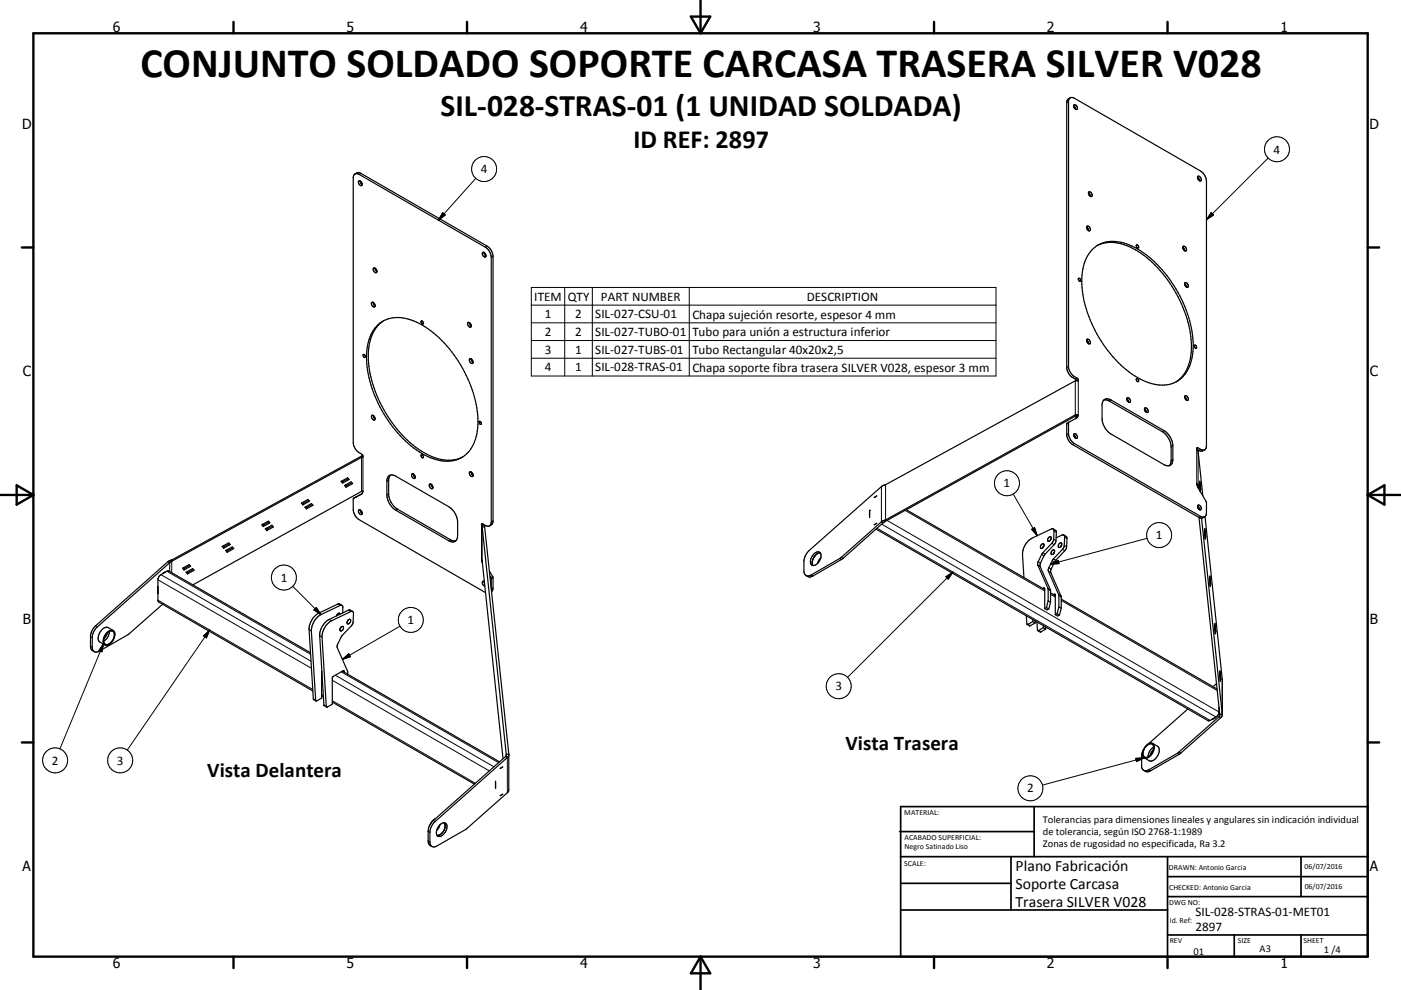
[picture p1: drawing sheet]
<svg xmlns="http://www.w3.org/2000/svg" width="420mm" height="297mm" viewBox="0 0 420 297" stroke-linecap="round" stroke-linejoin="round" font-family="sans-serif">
<g fill="none" stroke="#000" stroke-width=".36">
<path d="M320.9 29.3l-.7 .5-.4 .7 .2 80.7a4.7 4.7 0 0 0 2.6 2.7l.1 .3M321.9 31.8a.45 .45 0 0 1 .4-.4 .45 .45 0 0 1 .5 .4 .53 .53 0 0 1 .3 .6 .53 .53 0 0 1-.6 .4M321.9 31.8l.2 .6 .4 .4M321.9 31.8l.5 .5 .1 .5M106.4 52.2l.9-.4 .9 .2 37.8 21.8a3.9 3.9 0 0 1 1.8 3.1v79.4l-.2 .9-.9 .6M107.6 54.3a.8 .8 0 0 1 .9 .5 .8 .8 0 0 1-.3 .9 1.01 1.01 0 0 1-.6-1.4zM108 54.3l.1 .5 .5 .5M326.3 57.9l.5 .5 .1 .5M326.4 57.6a.77 .77 0 0 1 .9 .4 .77 .77 0 0 1-.2 1 1.09 1.09 0 0 1-.7-1.4zM359 53.2a.46 .46 0 0 1 .5-.4 .46 .46 0 0 1 .4 .4 .54 .54 0 0 1 .3 .7 .54 .54 0 0 1-.6 .3M359 53.2l.2 .6 .4 .4M359 53.2l.4 .3 .2 .7"/>
<path d="M144.7 75.8a.81 .81 0 0 1 .9 .4 .81 .81 0 0 1-.1 .9 1.01 1.01 0 0 1-.8-1.3zM145.1 75.7l.1 .6 .5 .5M325.8 68.2a.46 .46 0 0 1 .4-.4 .46 .46 0 0 1 .5 .4 .54 .54 0 0 1 .2 .6 .54 .54 0 0 1-.5 .4M325.8 68.2l.6 1M325.8 68.2l.4 .3 .2 .7M327.3 75a9.6 9.6 0 0 1 11.2-1.5 32.8 32.8 0 0 1 15.7 16.3 28.4 28.4 0 0 1 3 18.4 9 9 0 0 1-12 6.9 29.5 29.5 0 0 1-15.7-13.8 30.9 30.9 0 0 1-4.8-20.6 11.6 11.6 0 0 1 2.6-5.7zM329 73.7a12.6 12.6 0 0 1 12.3 1.8 36.8 36.8 0 0 1 15.9 29.4 11.5 11.5 0 0 1-4.6 9.7M340.7 73.5a.46 .46 0 0 1 .6 .2 .46 .46 0 0 1-.2 .6l-.4-.3zM354.6 74.2l.4 .4 .2 .7M354.7 74a.76 .76 0 0 1 .9 .4 .76 .76 0 0 1-.2 .9 1.05 1.05 0 0 1-.7-1.3zM111.4 90.8a.83 .83 0 0 1 .9 .3 .83 .83 0 0 1-.1 1 1.02 1.02 0 0 1-.8-1.3zM111.9 90.7l.1 .5 .5 .5"/>
<path d="M112 80.5a.76 .76 0 0 1 .9 .4 .76 .76 0 0 1-.3 .9 1.03 1.03 0 0 1-.6-1.3zM112.4 80.4l.6 1.1M113.4 97.4a10.2 10.2 0 0 1 11.5-.7 35.6 35.6 0 0 1 17 21.4 21.3 21.3 0 0 1-.3 15.9 9 9 0 0 1-11.6 3.6 30.9 30.9 0 0 1-15.5-14.5 29.6 29.6 0 0 1-4.1-20.5 10.7 10.7 0 0 1 3-5.2zM115 96.2a11.4 11.4 0 0 0-4.6 9.7 37.1 37.1 0 0 0 13.4 27.6 15.8 15.8 0 0 0 12.9 4.4l2-.8M126.3 96.3a.47 .47 0 0 1 .6 .3 .47 .47 0 0 1-.3 .6l-.3-.3zM140.2 96.8a.83 .83 0 0 1 .9 .4 .83 .83 0 0 1 0 .9 1.01 1.01 0 0 1-.9-1.3zM140.7 96.8l.2 .6 .4 .4M323.3 83.5a.46 .46 0 0 1 .7 .3 .46 .46 0 0 1-.3 .6l-.4-.4zM355.2 85.2a.45 .45 0 0 1 .4-.5 .45 .45 0 0 1 .4 .4 .54 .54 0 0 1 .3 .7 .54 .54 0 0 1-.5 .4M355.2 85.2l.1 .6 .5 .4M355.2 85.1l.6 1.1M108.9 106.4a.47 .47 0 0 1 .6 .2 .47 .47 0 0 1-.2 .6l-.4-.3z"/>
<path d="M140.9 107.6a.8 .8 0 0 1 .8 .5 .8 .8 0 0 1-.2 1 1 1 0 0 1-.6-1.5zM141.2 107.7l.3 .7 .3 .3M325.8 102.1l.4 .3 .2 .7M325.9 101.8a.76 .76 0 0 1 .9 .4 .76 .76 0 0 1-.3 1 1.03 1.03 0 0 1-.6-1.4zM330.9 120h.8l.8 .3 15.9 9.2a6 6 0 0 1 2.7 4.6v4.4l-.5 1.2M337.8 119.6l.6 1.1M337.9 119.4a.77 .77 0 0 1 .9 .4 .77 .77 0 0 1-.2 .9 1.09 1.09 0 0 1-.7-1.3zM340.7 113.6a.46 .46 0 0 1 .6 .3 .46 .46 0 0 1-.2 .6l-.4-.4zM355.2 119.1l.6 1M355.2 118.8a.77 .77 0 0 1 .9 .4 .77 .77 0 0 1-.2 .9 1.09 1.09 0 0 1-.7-1.3zM358.1 103.6a.46 .46 0 0 1 .6 .3 .46 .46 0 0 1-.3 .6l-.3-.4zM108.4 137.2l-56.9 31.2"/>
<path d="M108.5 136.8l-.1 .4M108.5 136.8l-56.9 31.2M108.8 136.7v.5h-.4M108.8 136.7l-.2-.3a4.3 4.3 0 0 1-2.6-3l-.1-80.1a1.08 1.08 0 0 1 .5-1.1 1.08 1.08 0 0 1 1.3 .1l37.8 21.9a3.8 3.8 0 0 1 1.8 3v79.4a1.08 1.08 0 0 1-.5 1.2 1.08 1.08 0 0 1-1.3-.2l-.9-.5-.2 .2v.4M108.8 136.7l-.3 .1M111.5 124.6a.9 .9 0 0 1 .7 1.4 .95 .95 0 0 1-.7-1.4zM111.9 124.6l.1 .6 .5 .5M126.3 136.5a.46 .46 0 0 1 .6 .2 .46 .46 0 0 1-.3 .6l-.3-.3zM143.7 126.4a.48 .48 0 0 1 .6 .3 .48 .48 0 0 1-.3 .6l-.3-.3zM320.5 126.7l-.7 .4v3.5a4.1 4.1 0 0 0 1.8 2.8l37.8 21.8 .9 .3 .9-.5M320.5 126.7l-.1 3.6a4.1 4.1 0 0 0 1.7 2.8l37.8 21.8 .8 .3 .6-.2M321.9 130.5a.44 .44 0 0 1 .4-.4 .44 .44 0 0 1 .5 .4 .54 .54 0 0 1 .3 .6 .54 .54 0 0 1-.6 .4"/>
<path d="M321.9 130.5l.6 1M321.9 130.5l.5 .5 .1 .5M322.3 124.9l-56.9 31.5M322.4 124.5h.9M322.4 124.5l-.1 .4M322.4 124.5l-56.9 31.5M322.7 124.8l-.3 .8M322.7 124.8l-.4 .1M323.3 124.5l-.4 .8-2.4 1.4M323.3 124.5l-.6 .3M330.9 120.1a1.68 1.68 0 0 1 2.2-.1l15.9 9.2a6 6 0 0 1 2.6 4.2v4.8a1.59 1.59 0 0 1-.9 1.5 1.59 1.59 0 0 1-1.7-.3l-15.9-9.2a5.9 5.9 0 0 1-2.7-4.6v-4.4zM343.1 122.7l.6 1"/>
<path d="M343.3 122.4a.88 .88 0 0 1 .8 .4 .88 .88 0 0 1-.1 1 .94 .94 0 0 1-.7-1.4zM358.8 134.8a1.73 1.73 0 0 0 2.4 .1M78.5 157.4l2-1.1 .4 .6-2 1.1zM78.8 157.3l.2 .2M79 157.5l-.1 .5M79.5 158.7l2-1.1 .5 .5-2 1.1zM79.8 158.5l.3 .3M80.1 158.8l-.1 .4M80.7 156.6l-1.7 .9M81.7 157.8l-1.6 1M90.4 150.9l1.9-1.1 .5 .6-2 1.1zM90.7 150.8l.2 .2"/>
<path d="M90.9 151l-.1 .5M91.4 152.2l2-1.1 .4 .5-1.9 1.1zM91.7 152l.3 .3M92 152.3l-.1 .4M92.6 150.1l-1.7 .9M93.6 151.3l-1.6 1M102.2 144.4l2-1.1 .5 .6-2 1zM102.5 144.3l.3 .2M102.8 144.5l-.1 .4M103.3 145.6l2-1 .4 .5-2 1.1zM103.6 145.5l.2 .2M103.8 145.7l-.1 .5"/>
<path d="M104.5 143.6l-1.7 .9M105.5 144.8l-1.7 .9M105.9 149.6v3.3a3.9 3.9 0 0 0 1.8 3l37.9 21.9M106 149.5l-.1 .1M107.6 153a.76 .76 0 0 1 .8 .4 .76 .76 0 0 1-.2 1 1.02 1.02 0 0 1-.6-1.4zM108 153l.6 1M108.4 148.2l-2.4 1.3M108.5 148.2l-2.5 1.3M108.5 148.2l.2-.8-50.9 28.1M116.4 142.9a1.73 1.73 0 0 1 2.2 0l16 9.1a5.9 5.9 0 0 1 2.6 4.6v4.1a1.58 1.58 0 0 1-.6 1.6 1.58 1.58 0 0 1-1.7 .1l-16.3-9.3a5.9 5.9 0 0 1-2.6-4.6v-4.5zM117.1 142.6l-.6 1.1v4.8a6.1 6.1 0 0 0 2.7 4.3l15.9 9.1 .8 .4 .8-.1M123.5 142.2a.76 .76 0 0 1 .8 .4 .76 .76 0 0 1-.2 1 1.08 1.08 0 0 1-.6-1.4z"/>
<path d="M123.9 142.2l.1 .5 .5 .5M128.8 145.3a.76 .76 0 0 1 .9 .4 .76 .76 0 0 1-.3 .9 1.11 1.11 0 0 1-.6-1.3zM129.2 145.2l.6 1.1M140.9 141.6a.87 .87 0 0 1 .8 .4 .87 .87 0 0 1-.1 1 .94 .94 0 0 1-.7-1.4zM141.2 141.6l.3 .7 .3 .3M144.4 157.7l.2 .4M144.6 158.1l7.2 68.2M144.9 157.3v.1M144.9 157.4l-.5 .3M144.9 157.4l.4 .6M145.3 158l-.7 .1M145.3 158l7.2 68.2"/>
<path d="M260.7 153.1v2.1M262.1 149.2l.7-.4zM262.1 157.4h.1M262.1 149.2h.1M262.6 158.7l99.6 57.5 .6-.1 2.3-1.4 .3-.9 .1-1.7M262.8 157h.1M262.8 157l-.7 .4M264.3 156.5l-12.3 10.9-8.8 5.1-.9 .3-.6-.1M264.3 156.5l.5 .4M264.8 156.9l-12.3 10.8-8.8 5.1-1.1 .3-.9-.4M265.4 156.4l-.6 .5M265.5 156l-.1 .4"/>
<path d="M265.5 156l-1.2 .5M271.7 152.9l41.5 24M315.8 158.7l.9 .8-.2 3.1-.4 .8-3 3.2-1.3 3 3.2 7.5v3.6M359 151.9a.46 .46 0 0 1 .5-.4 .46 .46 0 0 1 .4 .4 .55 .55 0 0 1 .3 .6 .55 .55 0 0 1-.6 .4M359 151.9l.2 .6 .4 .4M359 151.9l.4 .4 .2 .6M359.1 152l.1 .5M359.2 145.7l-.4-.6 .5 1.5M359.2 145.7l-.3 .1M359.2 145.7l.1 .8M359.3 146.6l2.4 4.1v3.5l-.4 .8M359.5 155.3l6.2 59"/>
<path d="M359.7 144.4l.2 2.5zM359.8 147.3h.1M359.9 147.3l-.3-2.4 .2 2.5M359.9 147.3l-.1 .1M359.9 146.7h.1M360.2 155.5l6.2 58.8M360.6 148.8l-1.4-13.3-.4-.6v-.5l.2-.1 .9 .5a1.07 1.07 0 0 0 1.3 .1 1.07 1.07 0 0 0 .5-1.1v-79.4a3.9 3.9 0 0 0-1.8-3.1l-37.8-21.8a1.06 1.06 0 0 0-1.1-.2 1.06 1.06 0 0 0-.6 .9v80a4.2 4.2 0 0 0 2.5 3.2l.4 .9h-.9l-58 31.6-22.1 19.5-.8 1.3-.5 1.4v3.5l.7 1.1M361.1 159.1l.2 2.6zM361.2 158.6l.3 2.6zM361.3 155l5.2 48.9v10.6l-.5 .8M47.3 176v2M48.7 172.1h.1"/>
<path d="M49.4 171.7l-.7 .4M50.3 168.5l-21.6 19.2a4.8 4.8 0 0 0-1.6 3v3.4l.3 .8 .9 .6M50.3 168.5l.6 .3M50.9 168.8l-21.7 19.2a4.8 4.8 0 0 0-1.5 3v3.4l.6 1.1M51.5 168.4l-.6 .4M51.6 168l-.1 .4M51.6 168l-1.3 .5M54.7 170.5l2-1.1 .5 .5-2 1.1zM55 170.3l.3 .2M55.3 170.5l-.1 .5M55.8 171.7l2-1.1 .4 .5-2 1.1zM56.1 171.5l.2 .3"/>
<path d="M56.3 171.8l-.1 .4M56.9 169.6l-1.6 .9M58 170.8l-1.7 1M66.6 163.9l2-1 .4 .5-1.9 1.1zM66.9 163.8l.3 .2M67.2 164l-.1 .5M67.6 165.2l2-1.1 .5 .5-2 1.1zM68 165l.2 .3M68.2 165.3l-.1 .4M68.8 163.1l-1.6 .9M69.9 164.3l-1.7 1M144.6 168.9l-.2-1 .2 .4 6.2 59.3"/>
<path d="M145.1 174.4a.73 .73 0 0 0-.5 .8 .73 .73 0 0 0 .8 .6M145.1 174.4l.1 .1M145.1 174.4l.2 .6M146.7 171.3l1.1 2v3.4l-.4 .8M146.9 172.8l.4 .8v3M243.5 168.7v.3M243.5 169l.2 .7zM243.7 167.8l-.2 .9M244.1 166.1a1.14 1.14 0 0 1 1.5-.5 1.14 1.14 0 0 1 .5 1.6 2.66 2.66 0 0 1-2.6 2.4 2.58 2.58 0 0 1 .6-3.5zM245.9 165.9a2.65 2.65 0 0 0-2.2 1.9M246.1 167.4l-1 1.6M307 173.3l-.4-6.9a5.8 5.8 0 0 1 2.8-5l6-2.8 .5 .3-.2 3.5-3.2 3.6-1.4 3.2 3.2 7.5v3.5"/>
<path d="M312.2 163.4a.47 .47 0 0 1 .7-.2 .47 .47 0 0 1 0 .8 .49 .49 0 0 1-.4 .5 .49 .49 0 0 1-.6-.4zM312.7 176.6l.4-.2 .1 .3v5.9M313 163.8l-.3 .5M314.4 161.3a.47 .47 0 0 1 .7-.2 .47 .47 0 0 1-.1 .8 .53 .53 0 0 1-.7 .5 .53 .53 0 0 1 0-.9zM315 177.9l1.4 .8M315.1 161.6l-.3 .6M315.5 165.1a.45 .45 0 0 1 .7 .1 .45 .45 0 0 1-.1 .6 .49 .49 0 0 1-.4 .5 .49 .49 0 0 1-.6-.3zM315.9 178.4l.3-.1 .2 .2v5.9M316.2 165.6l-.4 .5M318.2 179.7l46.7 27M318.3 163.5a.47 .47 0 0 0-.3-.7 .47 .47 0 0 0-.6 .5 .48 .48 0 0 0-.2 .7 .48 .48 0 0 0 .8 0M318.3 163.5l-.3 .5"/>
<path d="M318.9 160.5l.3 .6-.2 2.9-.3 .7-3.1 3.3-1.3 3 3.1 7.5 .1 3.6M318.9 160.5h-.5l-1.8 .9M318.9 160.5l.9 .7-.1 3.2-.3 .7-3.1 3.3-1.3 3 3.1 7.5 .1 3.6M361.3 161.5h.1M361.5 160.9l-.1 .1M362.6 173.4l.2 2.6zM362.8 172.8l.2 2.6zM362.8 175.7h.1M362.9 175.2h.1M32 189.8a1.32 1.32 0 0 1 1.9-.7 1.32 1.32 0 0 1 .4 2 2.78 2.78 0 0 1-2.8 2.4 2.58 2.58 0 0 1 .5-3.7zM32.2 189.9l-1 1.7M32.2 189.9a1.19 1.19 0 0 1 1.7-.5 1.19 1.19 0 0 1 .3 1.7 2.56 2.56 0 0 1-2.6 2.2 2.37 2.37 0 0 1 .6-3.4z"/>
<path d="M32.8 189.4a3.4 3.4 0 0 1-1.7 2.9M33.9 189.2l-1.5-.9a2.85 2.85 0 0 0-3 2.9v.7l.4 .6 1.6 1M48.7 181.3l-10.1 9-9.1 5.2h-1.2M93.1 195.8l-42.5-24.5h-.4l-2 1.1-.6 .7-.3 .8 .2 6.7 46.3 26.7M101 184.6l-.1 .1M101.2 184.2l-.2 .4M102 184.3a.47 .47 0 0 0-.6-.3 .47 .47 0 0 0-.4 .4l-.1 .2M102.2 188.2a.48 .48 0 0 1 .7-.2 .48 .48 0 0 1 0 .8 .51 .51 0 0 1-.5 .5 .51 .51 0 0 1-.5-.4zM102.2 188.1l-.3 .6M102.5 181.6h-.5l-5.7 2.8a5.7 5.7 0 0 0-2.9 4.9l1.4 21 1.6-.9 .1-8M102.5 181.6l.3 .7-.1 1.6M102.5 181.6l-.8-.4h-.4l-5.8 2.8a5.8 5.8 0 0 0-2.8 4.9l1.2 20.8 .8 .6"/>
<path d="M104.4 186l-.3 .6M104.5 185.9a.5 .5 0 0 1 .7 .2 .5 .5 0 0 1-.3 .7 .47 .47 0 0 1-.7 .4 .47 .47 0 0 1-.1-.8zM105.7 183.4l-1.1-.4-5.9 2.8a5.7 5.7 0 0 0-2.9 4.9l1.3 20.8 .8 .6M307.7 184.7l.2 2.6 1.7-.8M309.6 186.5l.7 .4M309.6 185.9v.6M310.3 186.9l-1.5 .9-.8-.5M310.3 186.3v.6M310.9 186.6l.2 2.6M312.8 188.3l-1.7 .9M312.8 188.3l.7 .4M312.8 187.7v.6"/>
<path d="M313.2 182.6l.7 .4 .5-.3M313.5 188.7l-1.6 .9-.8-.4M313.5 188.1v.6M313.7 182.3l-.5 .3M313.7 182.3l.7 .4M314.3 180.2l.7 .5M314.3 180.2l-.6 2.1M315 180.7l-.6 2M316.4 184.4l.7 .4 .5-.3M316.9 184.1l-.5 .3M316.9 184.1l.7 .4M317.5 182.1l-.6 2"/>
<path d="M317.5 182.1l.7 .4M318.2 182.5l-.6 2M364.1 187.6l.2 2.6zM364.3 187.1l.2 2.5zM364.4 189.9l-.1 .1M364.5 189.4h-.1M96.4 208.8l.6 .3M99.6 210.7l42.6 24.5M102.6 201.4l47.2 27.2M103.2 201.7l-.1-.4h-.3l-3.1 1.9-.1 8.1-1.7 .8M104.3 202.3l-.1-1-3.2-7.3 1.4-3 3.3-3.8 .2-3.5-.4-.3-.3 .1-5.8 2.7a5.7 5.7 0 0 0-2.8 4.9l1.3 21M356.1 212.7l-11.7 10.4"/>
<path d="M363.4 215.9h.1M364.1 215.5l-.7 .4M364.7 205.1l-1 .9M365.5 215l.5 .3M365.5 215l-12.3 10.8-8.8 5.2-.8 .3-.7-.2M365.6 201.8l.2 2.6zM365.7 214.3l-.2 .7M365.8 201.3l.2 2.6zM365.8 204.2h.1M365.9 203.7h.1M366 215.3l-12.5 11-8.9 5.1-.8 .2-.9-.5M366.4 214.3h-.7"/>
<path d="M366.4 214.3l.1 .1M148.6 234.4v2.1M148.6 236.5h.1M148.6 236.4v.1M150 230.5h.1M150 238.7h.1M150.7 230.1l-.7 .4M150.7 230.1h.1M150.7 238.3l-.7 .4M151.6 227l-21.7 19.2a4.7 4.7 0 0 0-1.5 3.2v3.5l.4 .6 .7 .5M151.6 227l.5 .3M151.8 226.3l-.2 .7"/>
<path d="M152.1 227.3l-21.6 19.2a4.7 4.7 0 0 0-1.6 2.9v3.5l.6 1.1M152.5 226.2v10.8l-.3 .8-12.4 10.9-8.8 5.1-.8 .3-.7-.1M152.5 226.5l-.4 .8M152.5 226.2l-.7 .1M342.8 224.9a1.95 1.95 0 0 0 .3 2.5M343.8 223.7a1.18 1.18 0 0 1 1.7-.4 1.18 1.18 0 0 1 .3 1.7 2.32 2.32 0 0 1-2.7 2.1 2.6 2.6 0 0 1 .7-3.4zM344.4 223.1a4.8 4.8 0 0 0-2.1 3.5v3.5l.6 1M344.4 223.1a1.14 1.14 0 0 1 1.4 .1 1.14 1.14 0 0 1 .2 1.4 2.86 2.86 0 0 1-2.9 2.8M345.6 223l1.4 .9a2.99 2.99 0 0 1-1.5 4.4h-.8l-1.7-.9M345.8 224.9l-1 1.7M345.9 224.2a3.4 3.4 0 0 0-1.7 2.9M130.5 245.6l-.7 .6-.9 1.2"/>
<path d="M131.9 247.5l-1 1.7M132 247.4a1.19 1.19 0 0 1 1.7-.4 1.19 1.19 0 0 1 .2 1.8 2.44 2.44 0 0 1-2.6 2.1 2.48 2.48 0 0 1 .7-3.5zM132 250.4l-1 .3M132.5 249.9l-.5 .5M132.9 249.4l-.4 .5M133.3 248.8l-.4 .6M133.3 246.8l.2 .7M133.4 248.4l-.1 .4M133.5 247.5l-.1 .9"/>
</g>
<g fill="none" stroke="#000" stroke-width=".3">
<path d="M320.4 30.5l-.6 .3M108.2 52l-.5 .3M142.7 53.5l-11.3 12.5M380.2 47.4l-18.5 18.5M132.7 63.8l.8 .7-2.1 1.5zM146 73.8l-.5 .4M147.8 76.9l-.5 .3M363.1 63.8l.7 .7-2.1 1.4zM159.3 86.2h139.3v26.6h-139.3zM159.3 91.5h139.3M159.3 96.9h139.3M169.3 86.2v26.6"/>
<path d="M177.6 86.2v26.6M206.7 86.2v26.6M159.3 102.2h139.3M159.3 107.5h139.3M320.4 109.9l-.6 .3M322.1 113l-.5 .3M322.4 114.3v10.2M322.9 113.4l-.5 .3M323.3 114l-.4 .2M323.3 114.3v10.2M333.1 120l-.6 .3M108.4 137.2v10.2"/>
<path d="M108.8 137.2v10.2M320.4 126.9l-.6 .3M320.4 130l-.6 .3M322.1 133.1l-.5 .3M349 129.2l-.6 .3M351.6 133.8l-.5 .3M351.6 137.9l-.5 .3M358.8 134.9v10.2M359.1 134.3l-.3 .3M359.2 135.5v10.2M359.9 134.8l-.5 .3M106.5 149.2l-.5 .3"/>
<path d="M108.3 148.3h.1M116.5 144.1l-.5 .3M116.5 148.2l-.5 .3M119.2 152.8l-.6 .3M144.4 157.7v10.2M144.6 158.1v10.2M144.7 157.2l-.3 .2M147.8 156.3l-.5 .3M262.9 158.5l99.9 57.6M264.3 146v10.5M264.3 157.3l100.3 57.8M265.5 145.4v10.6"/>
<path d="M265.9 156.1l99.6 57.5M271.3 153.1l41.9 24.2M303.8 148.2l7.2 12.5M309.3 158.8l.9-.5 .8 2.4zM316 159.3l.7 .4M359.9 154.9l-.5 .3M47.3 173.9l46.1 26.6M48.2 172.4l45 26M50 171.4l43.1 24.9M50.9 168.8v2.7M51.5 168.4v3.4M87.8 175.9l8.5 8.5"/>
<path d="M135.1 161.9l-.5 .3M147.7 173l-.5 .3M147.8 173.3l-.5 .3M147.8 176.4l-.5 .3M243.2 172.5l.5 .3M251.7 167.6l.5 .3M252.2 167.2l.6 .3M283.6 173l2.1-1.4-1.4 2.1zM285.7 171.6l-31.6 31.6M311.2 169.6l.6 .4M311.3 168.5l.7 .4M312.3 166.3l.7 .5"/>
<path d="M312.7 165.8l.7 .4M312.9 176.5l.3 .2M314.2 176.5l.7 .4M314.3 176.9l.7 .4M314.3 171.4l.7 .4M314.5 170.3l.6 .4M315 178.3l1.4 .8M315 169.2l2.3-1.1 .2 1zM315.3 163l.8 .4M315.5 168.2l.7 .4M315.8 167.7l.7 .4M315.9 161.8l.7 .4"/>
<path d="M316 178.3l.4 .2M317.4 178.4l.7 .4M317.5 178.7l.7 .4M318.5 164.8l.7 .4M319.1 163.6l.7 .4M319.2 161.1l.7 .4M343.9 161.5l-28.9 7.7M27.1 191l.6 .3M27.1 193.8l.6 .3M28.7 187.7l.5 .3M31.1 193l-13.1 31.7M31.1 193l-.5 2.6-1-.4z"/>
<path d="M47.3 180.1l46.5 26.7M61 190.8l1.9-1.8-1 2.4zM62.9 189l-24.7 36M92.7 188.9l.7 .4M94.8 182.3l1.5 2.1-2.2-1.4zM95.5 184l.8 .4M95.8 190.7l.8 .4M98.7 185.8l.7 .4M101.3 181.2l.7 .4M102.6 197.8l2-1.7 .5 .9zM104.5 183.1l.7 .4M119.9 187.9l-17.3 9.9"/>
<path d="M308.2 187.3l.7 .4M311.4 189.2l.7 .4M318.2 180.1l46.7 27.1M93.9 209.7l.7 .4M96.4 202.3h.2M96.4 208.4l.5 .3M97.1 211.5l.7 .4M99.6 204.1l47.1 27.2M99.6 210.2l42.9 24.8M100.5 202.6l47.6 27.5M102.3 201.6l47.2 27.2M102.8 201.3l.4 .2"/>
<path d="M365.5 212.3v2.7M366.4 203.7v10.6M151.8 226.3v.2M152.1 227.3v10.5M340.5 227.5l2.5-.1-2.3 1.1zM343 227.4l-30.5 8.1M344.4 231l.5 .3M352.9 226l.6 .3M353.5 225.6l.5 .3M128.4 252.3l.5 .3M128.4 249.4l.5 .3M129.9 246.2l.6 .3"/>
<circle cx="145.1" cy="50.7" r="3.7"/>
<circle cx="382.9" cy="44.8" r="3.8"/>
<circle cx="301.9" cy="145" r="3.8"/>
<circle cx="85.1" cy="173.3" r="3.7"/>
<circle cx="347.5" cy="160.5" r="3.7"/>
<circle cx="123.2" cy="186" r="3.8"/>
<circle cx="251.4" cy="205.9" r="3.7"/>
<circle cx="16.5" cy="228.1" r="3.8"/>
<circle cx="36" cy="228.1" r="3.8"/>
<circle cx="308.9" cy="236.5" r="3.8"/>
</g>
<g fill="#000">
<circle cx="106.5" cy="149.2" r=".18"/>
<circle cx="260.7" cy="153.1" r=".18"/>
<circle cx="262.1" cy="149.2" r=".18"/>
<circle cx="363.4" cy="215.9" r=".18"/>
<circle cx="364.1" cy="215.5" r=".18"/>
</g>
<g fill="none" stroke="#000" stroke-width=".71">
<path d="M10 10h400v277h-400zM70 6.6v3.4M140 6.6v3.4M207.1 5h5.8l-2.9 5zM210 0v10M280 6.6v3.4M350 6.6v3.4M6.6 74.2h3.4M410 74.2h3.5M0 148.5h10M5 145.6l5 2.9-5 2.9zM410 148.5h10.1"/>
<path d="M410 148.5l5.1-2.9v5.8zM6.6 222.7h3.4M410 222.7h3.5M70 287v3.4M140 287v3.4M210 287v10M210 287l2.9 5h-5.8zM280 287v3.4M350 287v3.4"/>
</g>
<g fill="none" stroke="#000" stroke-width=".51">
<path d="M269.7 249.5h40.3M270 242h140v45h-140zM270 257h140M303.1 257v16M310 242v15M350 257v30M390.1 257v12M270 265h33.1M270 273h80M350 269h60M350 263h60M350 280.5h60"/>
<path d="M370 280.5v6.5M390.1 280.5v6.5"/>
</g>
<path d="M132.7 63.8l.8 .7-2.1 1.5zM363.1 63.8l.7 .7-2.1 1.4zM309.3 158.8l.9-.5 .8 2.4zM283.6 173l2.1-1.4-1.4 2.1zM315 169.2l2.3-1.1 .2 1zM31.1 193l-.5 2.6-1-.4zM61 190.8l1.9-1.8-1 2.4zM94.8 182.3l1.5 2.1-2.2-1.4zM102.6 197.8l2-1.7 .5 .9zM340.5 227.5l2.5-.1-2.3 1.1z" fill="#000" stroke="#000" stroke-width=".3"/>
<text font-size="12.6" x="42.1" y="23">CONJUNTO SOLDADO SOPORTE CARCASA TRASERA SILVER V028</text>
<text font-size="9.4" x="132.1" y="34.8">SIL-028-STRAS-01 (1 UNIDAD SOLDADA)</text>
<text font-size="7.9" x="189.9" y="44.4">ID REF: 2897</text>
<g font-size="6.3">
<text x="253.5" y="224.9">Vista Trasera</text>
<text x="62.1" y="233.3">Vista Delantera</text>
</g>
<g font-size="4.7">
<text x="304.5" y="261.2">Plano Fabricación</text>
<text x="304.5" y="266.6">Soporte Carcasa</text>
<text x="304.5" y="272">Trasera SILVER V028</text>
</g>
<g font-size="4.2">
<text x="33.9" y="9.6">6</text>
<text x="103.9" y="9.6">5</text>
<text x="173.9" y="9.6">4</text>
<text x="243.8" y="9.6">3</text>
<text x="313.9" y="9.6">2</text>
<text x="383.9" y="9.6">1</text>
<text x="6.7" y="38.7">D</text>
<text x="410.5" y="38.7">D</text>
<text x="6.9" y="112.9">C</text>
<text x="410.7" y="112.9">C</text>
<text x="6.9" y="187.1">B</text>
<text x="410.7" y="187.1">B</text>
<text x="6.8" y="261.4">A</text>
<text x="410.7" y="261.4">A</text>
<text x="33.9" y="290.4">6</text>
<text x="103.9" y="290.4">5</text>
<text x="173.9" y="290.4">4</text>
<text x="243.8" y="290.4">3</text>
<text x="313.9" y="290.4">2</text>
<text x="383.9" y="290.4">1</text>
</g>
<g font-size="3.9">
<text x="381.8" y="46.1">4</text>
<text x="144.2" y="52">4</text>
<text x="160.2" y="90.2">ITEM</text>
<text x="163.3" y="95.4">1</text>
<text x="170.3" y="90.2">QTY</text>
<text x="172.5" y="95.5">2</text>
<text x="178.5" y="95.5">SIL-027-CSU-01</text>
<text x="180.2" y="90.2">PART NUMBER</text>
<text x="207.6" y="95.6">Chapa sujeción resorte, espesor 4 mm</text>
<text x="241.9" y="90.2">DESCRIPTION</text>
<text x="163.3" y="100.8">2</text>
<text x="172.5" y="100.8">2</text>
<text x="178.5" y="100.8">SIL-027-TUBO-01</text>
<text x="207.6" y="100.8">Tubo para unión a estructura inferior</text>
<text x="163.3" y="106.1">3</text>
<text x="172.5" y="106.1">1</text>
<text x="178.5" y="106.1">SIL-027-TUBS-01</text>
<text x="207.6" y="106.2">Tubo Rectangular 40x20x2,5</text>
<text x="163.3" y="111.4">4</text>
<text x="172.5" y="111.4">1</text>
<text x="178.5" y="111.4">SIL-028-TRAS-01</text>
<text x="207.6" y="111.5">Chapa soporte fibra trasera SILVER V028, espesor 3 mm</text>
<text x="300.9" y="146.2">1</text>
<text x="346.5" y="161.8">1</text>
<text x="84.2" y="174.5">1</text>
<text x="122.2" y="187.2">1</text>
<text x="250.4" y="207.1">3</text>
<text x="15.6" y="229.4">2</text>
<text x="35.1" y="229.4">3</text>
<text x="307.9" y="237.7">2</text>
<text x="358.4" y="274.9">SIL-028-STRAS-01-MET01</text>
<text x="358.4" y="279.4">2897</text>
</g>
<g font-size="3.1">
<text x="312.7" y="246.8">Tolerancias para dimensiones lineales y angulares sin indicación individual</text>
<text x="312.7" y="250.4">de tolerancia, según ISO 2768-1:1989</text>
<text x="312.7" y="254">Zonas de rugosidad no especificada, Ra 3.2</text>
<text x="357.8" y="286.5">01</text>
<text x="377.6" y="285.6">A3</text>
<text x="396.9" y="285.9">1 /4</text>
</g>
<g font-size="2.4">
<text x="271.1" y="244.4">MATERIAL:</text>
<text x="271.2" y="252">ACABADO SUPERFICIAL:</text>
<text x="271.2" y="254.7">Negro Satinado Liso</text>
<text x="271.1" y="259.7">SCALE:</text>
<text x="350.4" y="260.9">DRAWN: Antonio Garcia</text>
<text x="391.1" y="260.6">06/07/2016</text>
<text x="350.5" y="267">CHECKED: Antonio Garcia</text>
<text x="391.2" y="266.7">06/07/2016</text>
<text x="350.5" y="271.4">DWG NO:</text>
<text x="350.7" y="276.9">Id. Ref:</text>
<text x="350.7" y="282.8">REV</text>
<text x="371.1" y="282.9">SIZE</text>
<text x="390.8" y="283">SHEET</text>
</g>
</svg>
